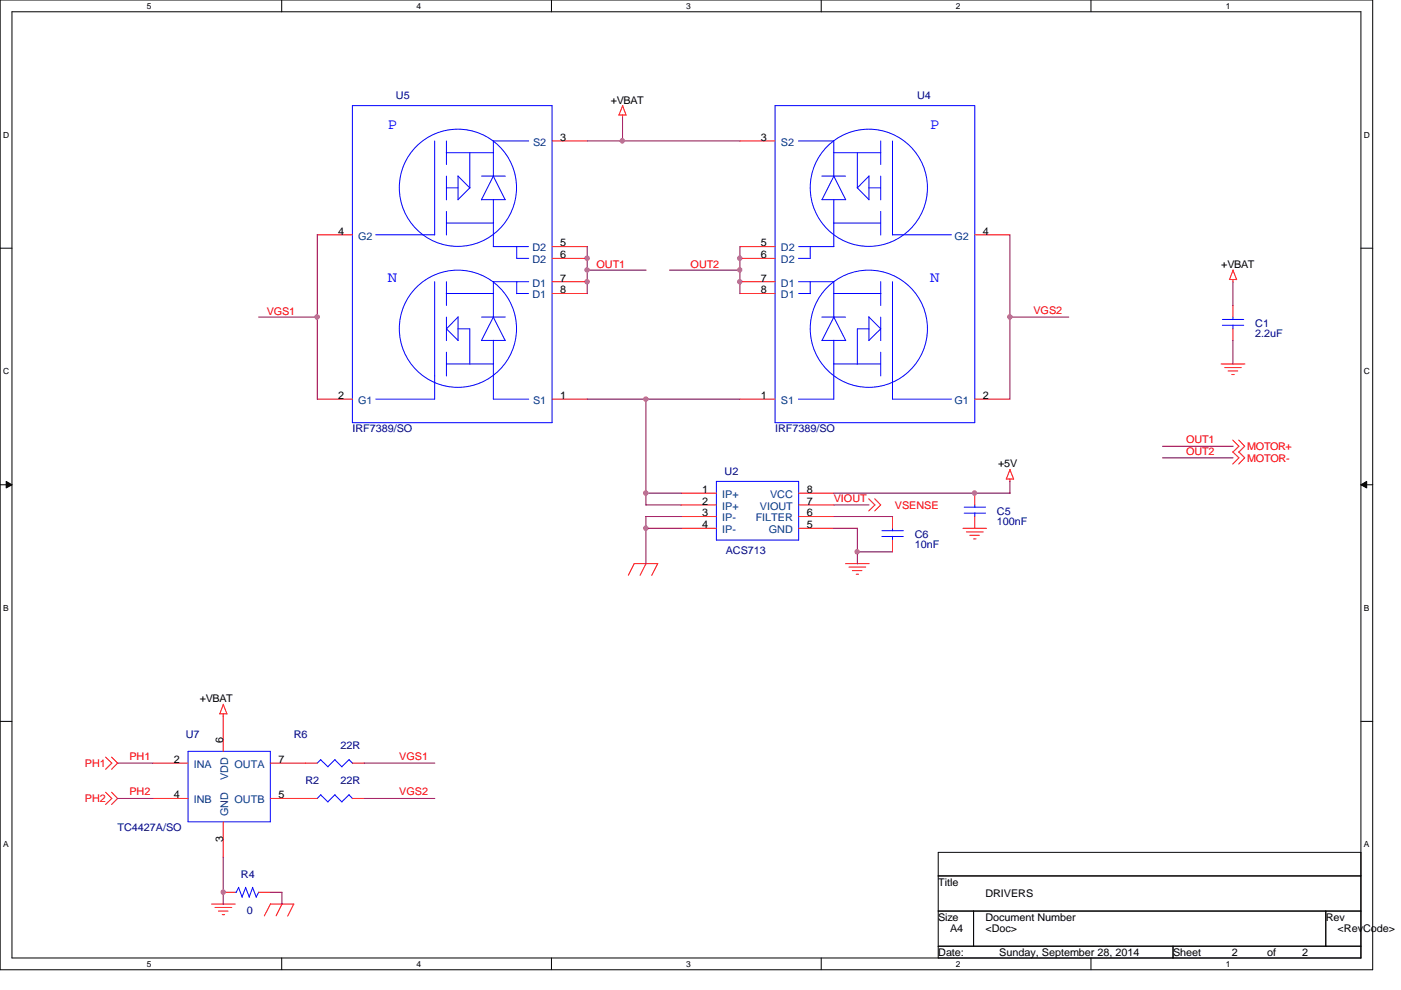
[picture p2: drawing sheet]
<svg xmlns="http://www.w3.org/2000/svg" width="297mm" height="210mm" viewBox="0 0 297 210" stroke-linecap="round" stroke-linejoin="round" font-family="sans-serif">
<path d="M0 0h291v205.6h-291zM2.5 2.5h286v200.6h-286z" fill="none" stroke="#000" stroke-width=".21"/>
<g fill="#fff">
<path d="M31.1 .3h1v2h-1z"/>
<path d="M31.1 203.4h1v2h-1z"/>
</g>
<path d="M59.7 0v2.5M59.7 203.1v2.5" fill="none" stroke="#000" stroke-width=".21"/>
<g fill="#fff">
<path d="M88.3 .3h1v2h-1z"/>
<path d="M88.3 203.4h1v2h-1z"/>
</g>
<path d="M116.9 0v2.5M116.9 203.1v2.5" fill="none" stroke="#000" stroke-width=".21"/>
<g fill="#fff">
<path d="M145.5 .3h1v2h-1z"/>
<path d="M145.5 203.4h1v2h-1z"/>
</g>
<path d="M174.1 0v2.5M174.1 203.1v2.5" fill="none" stroke="#000" stroke-width=".21"/>
<g fill="#fff">
<path d="M202.7 .3h1v2h-1z"/>
<path d="M202.7 203.4h1v2h-1z"/>
</g>
<path d="M231.3 0v2.5M231.3 203.1v2.5" fill="none" stroke="#000" stroke-width=".21"/>
<g fill="#fff">
<path d="M259.9 .3h1v2h-1z"/>
<path d="M259.9 203.4h1v2h-1z"/>
<path d="M.7 27.6h1.2v1.9h-1.2z"/>
<path d="M289.2 27.6h1.2v1.9h-1.2z"/>
<path d="M.7 77.7h1.2v2h-1.2z"/>
<path d="M289.2 77.7h1.2v2h-1.2z"/>
</g>
<path d="M0 52.6h2.5M288.5 52.6h2.5" fill="none" stroke="#000" stroke-width=".21"/>
<g fill="#fff">
<path d="M.7 127.8h1.1v2h-1.1z"/>
<path d="M289.2 127.8h1.1v2h-1.1z"/>
</g>
<path d="M0 102.8h2.5M1.3 102.1l1.2 .7-1.2 .7zM288.5 102.8l1.3-.7v1.4zM288.5 102.8h2.5" fill="none" stroke="#000" stroke-width=".21"/>
<path d="M1.3 102.1l1.2 .7-1.2 .7zM288.5 102.8l1.3-.7v1.4z" fill="#000"/>
<g fill="#fff">
<path d="M.7 178h1.1v2h-1.1z"/>
<path d="M289.2 178h1.1v2h-1.1z"/>
</g>
<path d="M0 153h2.5M288.5 153h2.5M198.9 180.7h89.6v22.4h-89.6zM198.9 185.7h89.6M198.9 193.2h89.6M206.4 193.2v7.4M281.1 193.2v7.4M198.9 200.6h89.6M248.7 200.6v2.5" fill="none" stroke="#000" stroke-width=".21"/>
<g fill="none" stroke="#f00" stroke-width=".21">
<path d="M117 29.9h7.5M131.2 24.4h1.5M132 24.4v.5M132 22.4l.8 2M132 22.4l-.8 2M156.9 29.9h7.4M67.3 49.8h7.4M117 52.3h7.5M117 59.7h7.5M117 54.8h7.5M156.9 52.3h7.4M156.9 59.7h7.4"/>
<path d="M156.9 54.8h7.4M206.7 49.8h7.4M260.6 59.3h1.6M261.4 59.3v.5M261.4 57.3l.8 2M261.4 57.2l-.7 2.1M117 62.2h7.5M156.9 62.2h7.4M258.9 77.2h5M259.7 77.9h3.5M260.4 78.7h2M261.2 79.4h.5"/>
<path d="M261.4 64.7v2.5M261.4 69.7v2.5M67.3 84.6h7.4M117 84.6h7.5M156.9 84.6h7.4M206.7 84.6h7.4M261.4 93.3l1.3 1.3-1.3 1.3M261.4 95.8l1.3 1.3-1.3 1.3M262.6 93.3l1.3 1.3-1.3 1.3M262.6 95.8l1.3 1.3-1.3 1.3M134.4 119.5h5.1M134.5 119.5l-1.3 2.5"/>
<path d="M137 119.5l-1.3 2.5M139.4 119.5l-1.2 2.5M144.4 112h7.5M144.4 104.6h7.5M144.4 107.1h7.5M144.4 109.5h7.5M169.3 112h7.5M169.3 104.6h7.5M169.3 107.1h7.5M169.3 109.5h7.5M179.3 119.5h5M184.2 105.7l1.3 1.4-1.3 1.2"/>
<path d="M185.5 105.7l1.2 1.4-1.2 1.2M189.2 109.5v2.5M189.2 114.5v2.5M204.2 112h5M204.9 112.8h3.5M205.6 113.5h2M206.4 114.3h.5M206.7 104.6v2.5M206.7 109.5v2.5M213.3 101.6h1.6M213.4 101.6l.8-2.1 .7 2.1M214.1 101.6v.5"/>
<path d="M180 120.2h3.6M180.7 121h2M181.5 121.8h.5M46.6 151.3h1.5M47.3 151.3v8M47.3 149.4l.8 2M47.4 149.3l-.8 2M22.4 168l1.3 1.3-1.3 1.3M22.4 160.5l1.3 1.3-1.3 1.3M23.7 168l1.2 1.3-1.2 1.3M23.7 160.5l1.2 1.3-1.2 1.3M32.4 161.8h7.5"/>
<path d="M32.4 169.3h7.5M47.3 174.2v7.5M57.3 161.8h10M57.3 169.3h10M74.7 161.8h2.5M74.7 169.3h2.5M44.9 191.7h5M45.6 192.4h3.5M46.3 193.2h2M47.1 193.9h.5M47.3 189.2h2.5M54.8 189.2h2.5"/>
<path d="M57.3 191.7h5M57.4 191.6l-1.4 2.6M59.8 191.6l-1.3 2.6M62.3 191.7l-1.3 2.5"/>
</g>
<g fill="none" stroke="#00f" stroke-width=".21">
<path d="M74.7 22.4h42.3v67.2h-42.3zM92.2 29.9v19.9M94.6 32.4h10M94.7 39.8h2.5M94.7 29.9v5M94.7 37.3v5.1M97.1 37.3v5l2.5-2.5M99.6 32.4v7.5l-2.5-2.6M102.1 37.3h5M104.6 37.3l2.5 5h-5zM104.6 29.9h7.5M104.6 29.8v7.5"/>
<path d="M164.3 22.4h42.4v67.2h-42.4zM169.3 29.9h7.5M174.2 37.3h5.1M176.8 29.8v7.5l2.5 5.1M176.8 32.4h10M176.8 37.3l-2.5 5M181.8 32.4v7.5l2.5-2.6M184.2 39.8h2.5M184.2 37.3v5l-2.5-2.5M186.7 29.9v5M186.7 37.3v5.1M189.2 29.9v19.9"/>
<path d="M79.7 49.8h12.5M92.2 59.7v24.9h-12.5M94.7 47.3h9.9M94.7 44.8v5M94.7 59.7v5.1M104.6 42.3v10h7.5M104.6 59.7h7.5M104.6 59.7v7.5l-2.5 5M109.6 52.2v2.6h2.5M109.6 59.7v2.6M169.3 59.7h7.5M169.3 52.3h7.5"/>
<path d="M171.8 52.2v2.6h-2.5M171.8 59.7v2.6M174.2 42.3h5.1M176.7 47.3h10M176.8 42.3v10M176.8 59.7v7.5l2.5 5M186.7 44.8v5M186.7 59.7v5.1M189.2 59.7v24.9h12.5M189.2 49.8h12.5M94.6 62.2h10M94.7 77.2h9.9"/>
<path d="M94.7 67.2v5M94.7 74.7v5M97.1 69.7h2.5v7.5M97.1 67.2v5M97.2 67.2l-2.5 2.5 2.5 2.5M102.1 67.2h5M104.6 67.2l2.5 5h-5M104.6 72.1v12.5h7.5M109.5 62.2h2.6M169.3 62.2h2.5M174.2 72.2h5.1M174.2 67.2h5.1"/>
<path d="M176.7 77.2h10M176.8 72.1v12.5h-7.5M176.8 62.2h10M176.8 67.2l-2.5 5M184.2 67.2l2.5 2.5-2.5 2.5M184.2 67.2v5M184.3 69.7h-2.5v7.5M186.7 67.2v5M186.7 74.7v5M259.2 69h4.5M259.2 67.7h4.5M261.4 67.2v.6"/>
<path d="M261.4 68.9v.8M151.9 102.1h17.4v12.4h-17.4zM187 113.7h4.5M187 112.5h4.5M189.2 112v.6M189.2 113.7v.8M204.4 108.8h4.6M204.4 107.5h4.6M206.7 107.1v.5M206.7 108.8v.7M39.9 159.3h17.4v14.9h-17.4zM68 161.1l1.6 1.5"/>
<path d="M68 168.5l1.6 1.6M68 161l-.7 .8M68 168.5l-.7 .8M71 161.1l1.5 1.5M71 168.5l1.5 1.6M71 161l-1.5 1.6M71 168.5l-1.5 1.5M74 161.1l.8 .7M74 168.5l.8 .8M74 161l-1.5 1.6M74 168.5l-1.5 1.5M49.8 189.2h.3"/>
<path d="M50.6 188.2l.7 2M50.6 188.1l-.5 1.1M52.1 188.2l.8 2M52.1 188.1l-.8 2.1M53.5 188.2l.9 2M53.6 188.1l-.8 2.1M54.9 189.1l-.6 1.1"/>
<circle cx="97.1" cy="39.8" r="12.4"/>
<circle cx="184.2" cy="39.8" r="12.4"/>
<circle cx="97.1" cy="69.7" r="12.4"/>
<circle cx="184.2" cy="69.7" r="12.4"/>
</g>
<g fill="none" stroke="#800040" stroke-width=".21">
<path d="M124.5 29.9h32.4M132 24.9v5M67.3 49.8v34.9M124.5 52.3v10M124.5 57.3h12.5M141.9 57.3h15M156.9 52.3v10M214.1 49.8v34.9M261.4 59.7v5.1M54.8 67.2h12.5M214.1 67.2h12.5M261.4 72.2v5"/>
<path d="M124.5 84.6h32.4M136.9 84.6v22.5M246.5 97.1h14.9M246.5 94.6h14.9M136.9 109.5h7.5M136.9 112h7.5M136.9 109.5v10M136.9 104.6h7.6M136.9 107.1h7.6M176.8 104.6h37.4M176.8 107.1h7.5M176.8 109.5h12.5"/>
<path d="M176.8 112h5M181.7 117h7.5M181.8 112v7.5M214.1 102.1v2.5M24.9 161.8h7.6M24.9 169.3h7.6M77.2 161.8h15M77.2 169.3h15M47.3 181.7v10M57.3 189.2h2.5v2.5"/>
</g>
<circle cx="124.5" cy="54.8" r=".49" fill="#f0f"/>
<circle cx="124.5" cy="54.8" r=".49" fill="none" stroke="#f0f" stroke-width=".21"/>
<circle cx="214.1" cy="67.2" r=".49" fill="#f0f"/>
<circle cx="214.1" cy="67.2" r=".49" fill="none" stroke="#f0f" stroke-width=".21"/>
<circle cx="156.8" cy="59.7" r=".47" fill="#f0f"/>
<circle cx="156.8" cy="59.7" r=".47" fill="none" stroke="#f0f" stroke-width=".21"/>
<circle cx="67.2" cy="67.2" r=".49" fill="#f0f"/>
<circle cx="67.2" cy="67.2" r=".49" fill="none" stroke="#f0f" stroke-width=".21"/>
<circle cx="156.8" cy="57.2" r=".47" fill="#f0f"/>
<circle cx="156.8" cy="57.2" r=".47" fill="none" stroke="#f0f" stroke-width=".21"/>
<circle cx="131.9" cy="29.9" r=".48" fill="#f0f"/>
<circle cx="131.9" cy="29.9" r=".48" fill="none" stroke="#f0f" stroke-width=".21"/>
<circle cx="156.8" cy="54.8" r=".48" fill="#f0f"/>
<circle cx="156.8" cy="54.8" r=".48" fill="none" stroke="#f0f" stroke-width=".21"/>
<circle cx="124.5" cy="59.7" r=".48" fill="#f0f"/>
<circle cx="124.5" cy="59.7" r=".48" fill="none" stroke="#f0f" stroke-width=".21"/>
<circle cx="136.9" cy="84.6" r=".48" fill="#f0f"/>
<circle cx="136.9" cy="84.6" r=".48" fill="none" stroke="#f0f" stroke-width=".21"/>
<circle cx="124.5" cy="57.2" r=".48" fill="#f0f"/>
<circle cx="124.5" cy="57.2" r=".48" fill="none" stroke="#f0f" stroke-width=".21"/>
<circle cx="136.9" cy="104.5" r=".49" fill="#f0f"/>
<circle cx="136.9" cy="104.5" r=".49" fill="none" stroke="#f0f" stroke-width=".21"/>
<circle cx="136.9" cy="112" r=".49" fill="#f0f"/>
<circle cx="136.9" cy="112" r=".49" fill="none" stroke="#f0f" stroke-width=".21"/>
<circle cx="206.6" cy="104.5" r=".48" fill="#f0f"/>
<circle cx="206.6" cy="104.5" r=".48" fill="none" stroke="#f0f" stroke-width=".21"/>
<circle cx="181.7" cy="117" r=".48" fill="#f0f"/>
<circle cx="181.7" cy="117" r=".48" fill="none" stroke="#f0f" stroke-width=".21"/>
<circle cx="47.3" cy="189.2" r=".48" fill="#f0f"/>
<circle cx="47.3" cy="189.2" r=".48" fill="none" stroke="#f0f" stroke-width=".21"/>
<g font-size="3.2" fill="#00f">
<text x="82.2" y="27.4">P</text>
<text x="197.2" y="27.4">P</text>
<text x="82.2" y="59.8">N</text>
<text x="197.2" y="59.8">N</text>
</g>
<g font-size="2.2" fill="#000080">
<text x="83.9" y="21">U5</text>
<text x="194.4" y="21">U4</text>
<text x="266.1" y="69.3">C1</text>
<text x="266.1" y="71.5">2.2uF</text>
<text x="74.7" y="91.7">IRF7389/SO</text>
<text x="164.3" y="91.7">IRF7389/SO</text>
<text x="153.6" y="100.6">U2</text>
<text x="211.4" y="109.1">C5</text>
<text x="211.4" y="111.3">100nF</text>
<text x="153.9" y="117.6">ACS713</text>
<text x="194" y="114">C6</text>
<text x="194" y="116.3">10nF</text>
<text x="39.4" y="156.4">U7</text>
<text x="62.3" y="156.4">R6</text>
<text x="72.2" y="158.9">22R</text>
<text x="64.8" y="166.3">R2</text>
<text x="72.2" y="166.3">22R</text>
<text x="24.9" y="176.3">TC4427A/SO</text>
<text x="51.1" y="186.2">R4</text>
<text x="52.3" y="193.7">0</text>
</g>
<g font-size="2.2">
<text x="129.5" y="22">+VBAT</text>
<text x="118.8" y="29.8">3</text>
<text x="161.3" y="29.8">3</text>
<text x="71.7" y="49.7">4</text>
<text x="118.8" y="52.2">5</text>
<text x="161.3" y="52.2">5</text>
<text x="208.4" y="49.7">4</text>
<text x="118.8" y="59.7">7</text>
<text x="118.8" y="54.7">6</text>
<text x="161.3" y="59.7">7</text>
<text x="161.3" y="54.7">6</text>
<text x="258.9" y="56.8">+VBAT</text>
<text x="118.8" y="62.2">8</text>
<text x="161.3" y="62.2">8</text>
<text x="71.7" y="84.6">2</text>
<text x="118.8" y="84.6">1</text>
<text x="161.3" y="84.6">1</text>
<text x="208.4" y="84.6">2</text>
<text x="211.6" y="99.1">+5V</text>
<text x="148.9" y="104.5">1</text>
<text x="148.9" y="107">2</text>
<text x="171.1" y="107">7</text>
<text x="171.1" y="104.5">8</text>
<text x="148.9" y="109.5">3</text>
<text x="148.9" y="112">4</text>
<text x="171.1" y="112">5</text>
<text x="171.1" y="109.5">6</text>
<text x="42.4" y="148.9">+VBAT</text>
<text x="36.9" y="161.8">2</text>
<text x="47.3" y="157.6" transform="rotate(-90 47.3 157.6)">6</text>
<text x="59.1" y="161.8">7</text>
<text x="36.9" y="169.2">4</text>
<text x="59.1" y="169.2">5</text>
<text x="47.3" y="178.6" transform="rotate(-90 47.3 178.6)">3</text>
<text x="198.9" y="187.7">Title</text>
<text x="208.9" y="190.2">DRIVERS</text>
<text x="198.9" y="195.2">Size</text>
<text x="201.4" y="197.7">A4</text>
<text x="208.9" y="195.2">Document Number</text>
<text x="208.9" y="197.7">&lt;Doc&gt;</text>
<text x="281.1" y="195.2">Rev</text>
<text x="283.6" y="197.7">&lt;RevCode&gt;</text>
<text x="198.9" y="202.6">Date:</text>
<text x="211.9" y="202.6">Sunday, September 28, 2014</text>
<text x="248.7" y="202.6">Sheet</text>
<text x="261.2" y="202.6">2</text>
<text x="268.6" y="202.6">of</text>
<text x="276.1" y="202.6">2</text>
</g>
<g font-size="2.2" fill="#004080">
<text x="113" y="30.9">S2</text>
<text x="165.6" y="30.9">S2</text>
<text x="75.9" y="50.8">G2</text>
<text x="112.9" y="53.3">D2</text>
<text x="165.6" y="53.3">D2</text>
<text x="202.4" y="50.8">G2</text>
<text x="112.9" y="55.8">D2</text>
<text x="165.6" y="55.8">D2</text>
<text x="112.9" y="63.2">D1</text>
<text x="112.9" y="60.7">D1</text>
<text x="165.6" y="63.2">D1</text>
<text x="165.6" y="60.7">D1</text>
<text x="75.9" y="85.6">G1</text>
<text x="113" y="85.6">S1</text>
<text x="165.6" y="85.6">S1</text>
<text x="202.4" y="85.6">G1</text>
<text x="153.1" y="105.6">IP+</text>
<text x="163.3" y="105.6">VCC</text>
<text x="153.1" y="108.1">IP+</text>
<text x="153.1" y="110.5">IP-</text>
<text x="153.1" y="113">IP-</text>
<text x="160.2" y="110.5">FILTER</text>
<text x="161.1" y="108.1">VIOUT</text>
<text x="163" y="113">GND</text>
<text x="41.1" y="162.8">INA</text>
<text x="48.4" y="165.4" transform="rotate(-90 48.4 165.4)">VDD</text>
<text x="49.7" y="162.8">OUTA</text>
<text x="41.1" y="170.3">INB</text>
<text x="48.4" y="173" transform="rotate(-90 48.4 173)">GND</text>
<text x="49.7" y="170.3">OUTB</text>
</g>
<g font-size="2.2" fill="#f00">
<text x="126.5" y="56.8">OUT1</text>
<text x="146.4" y="56.8">OUT2</text>
<text x="56.6" y="66.8">VGS1</text>
<text x="219.1" y="66.5">VGS2</text>
<text x="251.5" y="93.9">OUT1</text>
<text x="264.4" y="95.4">MOTOR+</text>
<text x="251.5" y="96.4">OUT2</text>
<text x="264.4" y="97.9">MOTOR-</text>
<text x="176.8" y="106.3">VIOUT</text>
<text x="189.7" y="107.8">VSENSE</text>
<text x="27.4" y="161.1">PH1</text>
<text x="84.7" y="161.1">VGS1</text>
<text x="18" y="162.6">PH1</text>
<text x="18" y="170.1">PH2</text>
<text x="27.4" y="168.6">PH2</text>
<text x="84.7" y="168.6">VGS2</text>
</g>
<g font-size="1.8">
<text x="31.1" y="1.9">5</text>
<text x="88.3" y="1.9">4</text>
<text x="145.5" y="1.9">3</text>
<text x="202.7" y="1.9">2</text>
<text x="259.9" y="1.9">1</text>
<text x=".7" y="29.2">D</text>
<text x="289.2" y="29.2">D</text>
<text x=".7" y="79.3">C</text>
<text x="289.2" y="79.3">C</text>
<text x=".7" y="129.5">B</text>
<text x="289.2" y="129.5">B</text>
<text x=".7" y="179.6">A</text>
<text x="289.2" y="179.6">A</text>
<text x="31.1" y="205">5</text>
<text x="88.3" y="205">4</text>
<text x="145.5" y="205">3</text>
<text x="202.7" y="205">2</text>
<text x="259.9" y="205">1</text>
</g>
</svg>
